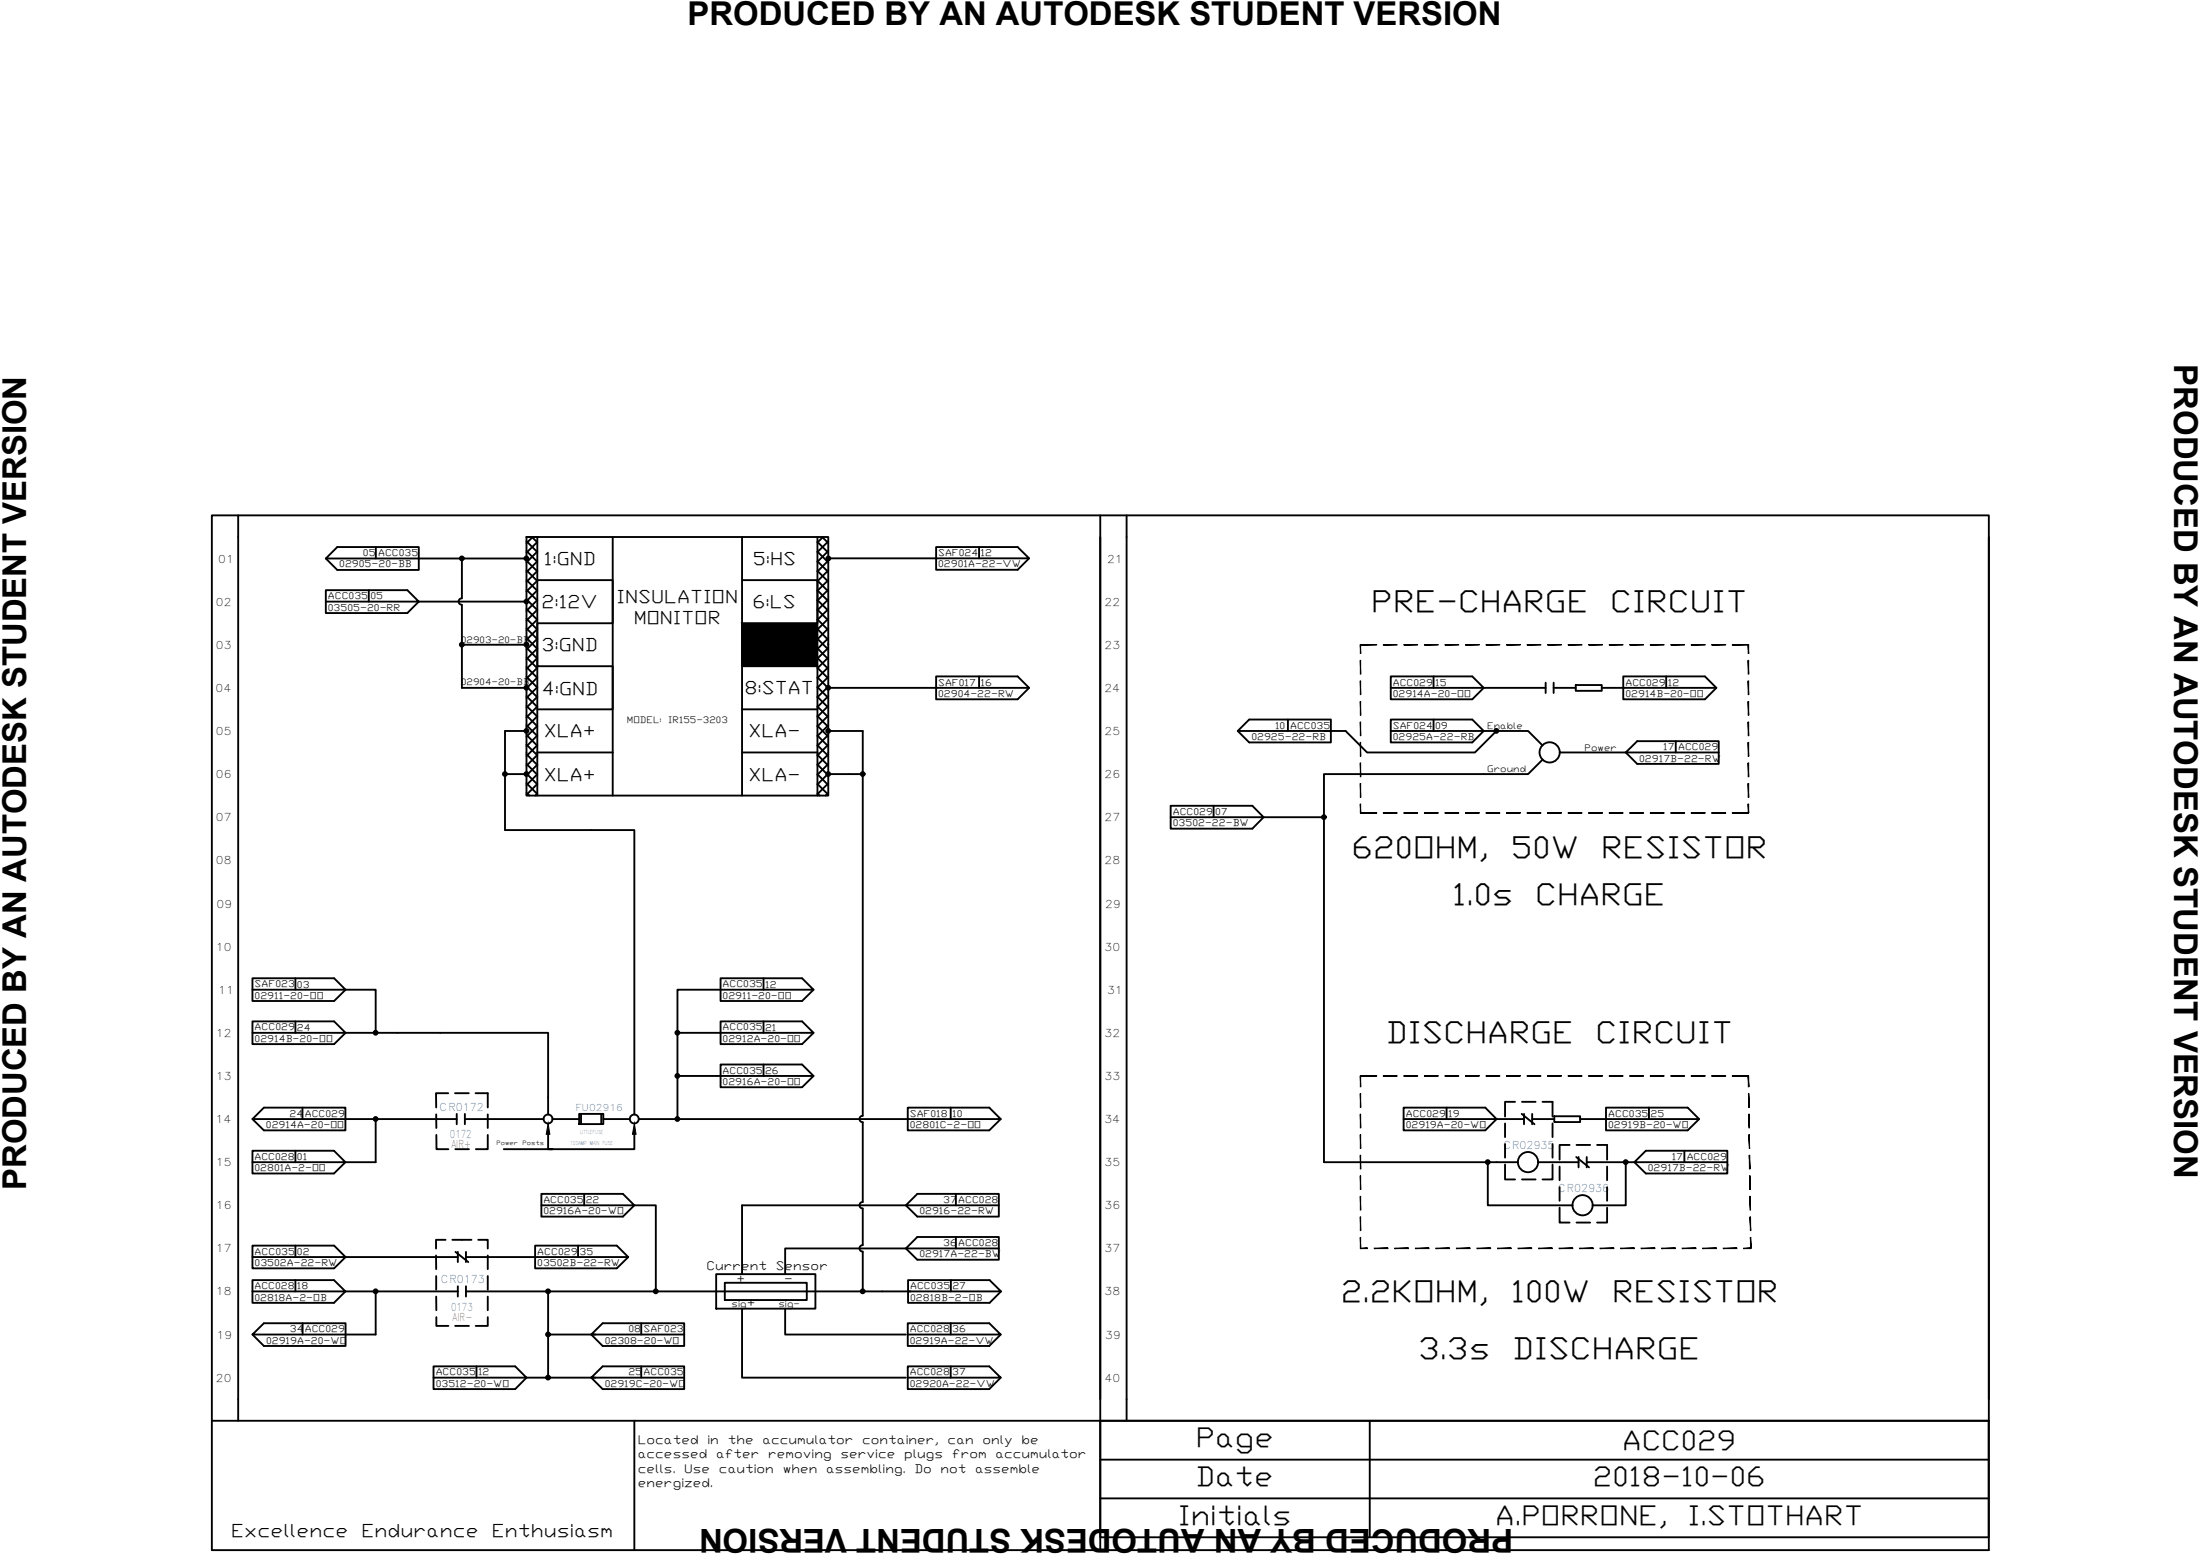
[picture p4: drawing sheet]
<svg xmlns="http://www.w3.org/2000/svg" width="297mm" height="210mm" viewBox="0 0 297 210" stroke-linecap="round" stroke-linejoin="round" font-family="sans-serif">
<g fill="none" stroke="#000" stroke-width=".25">
<path d="M28.6 69.6h239.9v139.6h-239.9zM32.2 69.6v122.2M44 75.4l1.5 1.5h11v-3.1h-11l-1.5 1.6h27.1M49.8 79.7v1.5M50.7 73.8v1.6M62.4 75.4v5.4M71.1 72.5v34.9h40.7v-34.9h-40.7h1.4v29.1M71.1 79.6l1.4 1.5M71.1 78.3l1.4 1.4M71.1 77l1.4 1.4M71.1 75.7l1.4 1.4M71.1 74.4l1.4 1.4"/>
<path d="M71.1 73.1l1.4 1.4M71.8 72.5l.7 .7M71.9 72.5l-.8 .8M72.5 78.3h10.2v5.8h-10.2v5.8h10.2v5.9h-10.2M72.5 73.2l-1.4 1.4M72.5 74.5l-1.4 1.4M72.5 75.8l-1.4 1.4M72.5 77.1l-1.4 1.4M72.5 78.4l-1.4 1.4M72.5 79.7l-1.4 1.4M82.7 72.5v34.9M100.2 78.3h10.2v5.8h-10.2v5.8h10.2"/>
<path d="M100.2 72.5v34.9M110.4 79.7l1.4 1.4M110.4 78.4l1.4 1.4M110.4 77.1l1.4 1.4M110.4 75.8l1.4 1.4M110.4 74.5l1.4 1.4M110.4 73.1l1.4 1.5M110.4 72.5v34.9M111 72.5l.8 .8M111.1 72.5l-.7 .7M111.8 75.4h.1M111.8 75.4h27.1l-1.5-1.6h-11v3.1h11l1.5-1.5"/>
<path d="M111.8 73.1l-1.4 1.4M111.8 74.4l-1.4 1.4M111.8 75.7l-1.4 1.4M111.8 77l-1.4 1.5M111.8 78.3l-1.4 1.4M111.8 79.6l-1.4 1.5M132.2 73.8v1.6M148.6 69.6v139.6M152.1 69.6v122.2M268.5 72.5v116.4M44 81.2h12.5l-1.5-1.5h-11v3.1h11l1.5-1.6h14.6M62.4 80.8a.43 .43 0 0 0-.5 .4 .43 .43 0 0 0 .5 .4"/>
<path d="M62.4 87h8.7M62.4 81.7v11.2h8.7M71.1 98.7h-2.9v13.3h17.4v38.4M71.1 99.2l1.4 1.5M71.1 97.9l1.4 1.4M71.1 96.6l1.4 1.4M71.1 95.3l1.4 1.4M71.1 94l1.4 1.4M71.1 92.7l1.4 1.4M71.1 91.3l1.4 1.5M71.1 90.1l1.4 1.4M71.1 88.7l1.4 1.5"/>
<path d="M71.1 87.4l1.4 1.5M71.1 86.1l1.4 1.5M71.1 84.8l1.4 1.5M71.1 83.5l1.4 1.5M71.1 82.2l1.4 1.5M71.1 80.9l1.4 1.5M72.5 81l-1.4 1.5M72.5 82.3l-1.4 1.5M72.5 83.6l-1.4 1.5M72.5 84.9l-1.4 1.5M72.5 86.2l-1.4 1.5M72.5 87.5l-1.4 1.5"/>
<path d="M72.5 88.8l-1.4 1.5M72.5 90.1l-1.4 1.5M72.5 91.5l-1.4 1.4M72.5 92.8l-1.4 1.4M72.5 94.1l-1.4 1.4M72.5 95.4l-1.4 1.4M72.5 96.7l-1.4 1.4M72.5 98l-1.4 1.4M72.5 99.3l-1.4 1.4M100.2 95.8h10.2M110.4 99.3l1.4 1.4M110.4 98l1.4 1.4"/>
<path d="M110.4 96.7l1.4 1.4M110.4 95.4l1.4 1.4M110.4 94.1l1.4 1.4M110.4 92.7l1.4 1.5M110.4 91.4l1.4 1.5M110.4 90.1l1.4 1.5M110.4 88.8l1.4 1.5M110.4 87.5l1.4 1.5M110.4 86.2l1.4 1.5M110.4 84.9l1.4 1.5M110.4 83.6l1.4 1.5M110.4 82.3l1.4 1.4"/>
<path d="M110.4 81l1.4 1.4M111.8 87h.1M111.8 92.9h27.1l-1.5-1.6h-11v3.1h11l1.5-1.5M111.8 98.7h4.7v51.9a.43 .43 0 0 0-.5 .5 .43 .43 0 0 0 .5 .4v10.8a.43 .43 0 0 0-.5 .4 .43 .43 0 0 0 .5 .4v5a.43 .43 0 0 0-.5 .4 .43 .43 0 0 0 .5 .4v5.4M111.8 80.9l-1.4 1.5M111.8 82.2l-1.4 1.5M111.8 83.5l-1.4 1.5M111.8 84.8l-1.4 1.5M111.8 86.1l-1.4 1.5M111.8 87.5l-1.4 1.4M111.8 88.7l-1.4 1.5M111.8 90.1l-1.4 1.4"/>
<path d="M111.8 91.4l-1.4 1.4M111.8 92.7l-1.4 1.4M111.8 94l-1.4 1.4M111.8 95.3l-1.4 1.4M111.8 96.6l-1.4 1.5M111.8 97.9l-1.4 1.4M111.8 99.2l-1.4 1.5M132.2 91.3v1.6M167.1 98.7l1.6 1.5h11v-3.1h-11l-1.6 1.6h12.6M173.9 97.1v1.6M178.8 98.7h2.9l2.9 2.9h14.5l2.9-2.9M187.8 92.9h12.5l-1.5-1.6h-11v3.1h11l1.5-1.5h8.4"/>
<path d="M187.8 98.7h12.5l-1.5-1.6h-11v3.1h11l1.5-1.5M193.6 91.3v1.6M193.6 97.1v1.6M200.3 98.7h6l2 1.9M208.7 92.2v1.3M209.8 92.9h3M209.8 92.2v1.3M212.8 92.5h3.5v.8h-3.5zM216.3 92.9h2.9M219.2 92.9h12.5l-1.5-1.6h-11v3.1h11l1.5-1.5M225 91.3v1.6M68.2 104.5h2.9"/>
<path d="M71.1 107l.4 .4M71.1 105.7l1.4 1.5M71.1 104.4l1.4 1.5M71.1 103.1l1.4 1.5M71.1 101.8l1.4 1.5M71.1 100.5l1.4 1.5M72.5 100.6l-1.4 1.5M72.5 101.9l-1.4 1.5M72.5 103.2l-1.4 1.5M72.5 104.5l-1.4 1.5M72.5 105.8l-1.4 1.5M72.5 107.1l-.2 .3"/>
<path d="M72.5 101.6v5.8M72.5 101.6h10.2M100.2 101.6h10.2M110.4 107.1l.3 .3M110.4 105.8l1.4 1.5M110.4 104.5l1.4 1.5M110.4 103.2l1.4 1.5M110.4 101.9l1.4 1.4M110.4 100.6l1.4 1.4M111.8 100.5l-1.4 1.5M111.8 101.8l-1.4 1.5M111.8 103.1l-1.4 1.5"/>
<path d="M111.8 104.4l-1.4 1.5M111.8 105.7l-1.4 1.5M111.8 107.1l-.3 .3M111.8 104.5h4.7M163.9 108.8v1.5M178.8 110.3v46.6h26.2M208.3 102.5l-2 2h-27.5v5.8h-8.2l-1.5 1.6h-11v-3.1h11l1.5 1.5h-12.5M210.6 101.6h8.9l1.6 1.5h11v-3.1h-11l-1.6 1.6h12.6M226.3 100v1.6M34.1 139.4h12.6l-1.6-1.5h-11v3h11l1.6-1.5h27.3v11M34.1 133.6h12.6l-1.6-1.5h-11v3h11l1.6-1.5h4v5.8M39.9 132.1v1.5"/>
<path d="M39.9 137.9v1.5M103.1 132.1v1.5M103.1 137.9v1.5M109.8 139.4l-1.5 1.5h-11v-3h11l1.5 1.5h-18.3v5.8M109.8 133.6l-1.5 1.5h-11v-3h11l1.5 1.5h-18.3v5.8M34.1 151.1l1.5 1.5h11v-3.1h-11l-1.5 1.6h16.6v5.8h-4.1l-1.5 1.5h-11v-3.1h11l1.5 1.6h-12.5M39.9 155.3v1.6M40.8 149.5v1.6M50.7 151.1h11M58.9 150.4v1.9M58.9 153.2v1.9h1.6M60.5 147.6h-1.6v1.9"/>
<path d="M61.4 147.6h1.9M61.5 155.1h1.8M61.7 150.4v1.4M62.8 150.4v1.4M62.8 151.1h10.6M64.2 147.6h1.7v1.9M65.9 153.2v1.9h-1.7M65.9 150.4v1.9M74 153.1v2h.6h-6.6M74.6 151.1h3.6M78.2 150.4h3.3v1.3h-3.3zM78.5 150.4v1.3"/>
<path d="M81.2 150.4v1.3M81.5 151.1h3.5M85.6 153.1v2h-11.4M86.3 151.1h48.8l-1.5-1.6h-11v3.1h11l1.5-1.5M103.1 143.7v1.5M109.8 145.2l-1.5 1.6h-11v-3.1h11l1.5 1.5h-18.3v5.9M128.4 149.5v1.6M189.5 151.1h12.6l-1.6-1.6h-11v3.1h11l1.6-1.5h3.7M195.3 149.5v1.6M200.9 156.9v5.8h11.4M203.2 157.2v2h1.4M203.2 151.7v1.8"/>
<path d="M203.2 154.4v1.9M204.6 148.7h-1.4v2M205.5 150.4l1.7 1.4M205.5 159.2h1.8M205.5 148.7h1.8M205.8 150.4v1.4M206.9 151.1h3M206.9 150.4v1.4M207.7 156.9h5.4M208.3 148.7h1.3v2M209.6 157.2v2h-1.3M209.6 151.7v1.8"/>
<path d="M209.6 154.4v1.9M209.9 150.7h3.4v.8h-3.4zM210.6 157.5v1.8M211.9 154.6h-1.3v1.9M212.8 156.2l1.8 1.4M212.9 154.6h1.8M213.1 156.2v1.4M213.3 151.1h16.1l-1.5-1.6h-11.1v3.1h11.1l1.5-1.5M214.2 156.9h5.3v5.8h-4.5M214.2 156.2v1.4M215.6 154.6h1.4v1.9M217 157.5v1.8"/>
<path d="M219.5 156.9h1.2l1.5 1.5h11v-3.1h-11l-1.5 1.6h12.5M222.6 149.5v1.6M227.4 155.3v1.6M34.1 174.3h12.5l-1.5-1.5h-11v3.1h11l1.5-1.6h15.2M34.1 169.7h12.6l-1.6-1.6h-11v3.1h11l1.6-1.5h15.1M39.9 168.1v1.6M39.9 172.8v1.5M40.9 178.6v1.5M50.7 174.3v5.8h-16.6l1.5-1.5h11.1v3.1h-11.1l-1.5-1.6M58.9 169.5v1.8M58.9 175v1.9M58.9 172.2v1.9"/>
<path d="M58.9 177.8v1.2h1.6M60.2 167.4h-1.3v1.1M61.1 167.4h2.6M61.5 179h1.8M61.5 169l1.7 1.4M61.8 169v1.4M61.8 173.6v1.4M62.9 169.7h21.9l-1.5-1.6h-11.1v3.1h11.1l1.5-1.5M62.9 169v1.4M62.9 173.6v1.4M62.9 174.3h60M64.6 167.4h1.3v1.1"/>
<path d="M65.9 177.8v1.2h-1.7M65.9 169.5v1.8M65.9 172.2v1.9M65.9 175v1.9M73.1 162.7h12.5l-1.5-1.5h-11v3h11l1.5-1.5h2.9v11.6M74 174.3v11.7M78 168.1v1.6M78.9 161.2v1.5M86.6 178.6v1.5M96.7 172h13.4v4.6h-13.4zM97.9 173.2h11v2.3h-11zM100.2 176.6v9.4h22.1"/>
<path d="M106 176.6v3.5h16.3M122.6 174.3h12.6l-1.6-1.5h-11v3.1h11l1.6-1.6M128.4 178.6v1.5M128.4 172.8v1.5M129.1 161.2v1.5M129.1 167v1.5M134.9 168.5h-12.6l1.6-1.5h11v3h-11l-1.6-1.5h-16.3v3.5M134.9 162.7h-12.6l1.6-1.5h11v3h-11l-1.6-1.5h-22.1v9.3M210.6 163v2h1.3M210.6 160.2v1.9M212.9 165h1.8M217 163v2h-1.4"/>
<path d="M217 160.2v1.9M28.6 191.8h239.9v15.7h-119.9v-15.7M58.5 186h12.6l-1.5-1.6h-11.1v3.1h11.1l1.5-1.5h9.3M64.3 184.4v1.6M74 180.1h6.4M79.8 180.1l1.6 1.6h11v-3.1h-11l-1.6 1.5h12.6M79.8 186l1.6 1.5h11v-3.1h-11l-1.6 1.6h12.6M85.6 191.8v17.4M86.6 184.4v1.6M122.6 180.1h12.5l-1.5-1.5h-11v3.1h11l1.5-1.6M122.6 186h12.5l-1.5-1.6h-11v3.1h11l1.5-1.5M128.4 184.4v1.6"/>
<path d="M148.6 197h119.9M184.9 191.8v15.7M148.6 202.3h119.9"/>
<circle cx="62.4" cy="75.4" r=".26"/>
<circle cx="62.4" cy="75.4" r=".16"/>
<circle cx="62.4" cy="75.4" r=".07"/>
<circle cx="71.1" cy="75.4" r=".26"/>
<circle cx="71.1" cy="75.4" r=".16"/>
<circle cx="71.1" cy="75.4" r=".07"/>
<circle cx="111.8" cy="75.4" r=".26"/>
<circle cx="111.8" cy="75.4" r=".16"/>
<circle cx="111.8" cy="75.4" r=".07"/>
<circle cx="62.4" cy="87" r=".26"/>
<circle cx="62.4" cy="87" r=".16"/>
<circle cx="62.4" cy="87" r=".07"/>
<circle cx="71.1" cy="92.8" r=".26"/>
<circle cx="71.1" cy="87" r=".26"/>
<circle cx="71.1" cy="98.7" r=".26"/>
<circle cx="71.1" cy="81.2" r=".26"/>
<circle cx="71.1" cy="81.2" r=".16"/>
<circle cx="71.1" cy="98.7" r=".16"/>
<circle cx="71.1" cy="87" r=".16"/>
<circle cx="71.1" cy="92.8" r=".16"/>
<circle cx="71.1" cy="87" r=".07"/>
<circle cx="71.1" cy="92.8" r=".07"/>
<circle cx="71.1" cy="98.7" r=".07"/>
<circle cx="71.1" cy="81.2" r=".07"/>
<circle cx="111.8" cy="92.8" r=".26"/>
<circle cx="111.8" cy="98.7" r=".26"/>
<circle cx="111.8" cy="92.8" r=".16"/>
<circle cx="111.8" cy="98.7" r=".16"/>
<circle cx="111.8" cy="92.8" r=".07"/>
<circle cx="111.8" cy="98.7" r=".07"/>
<circle cx="202" cy="98.7" r=".26"/>
<circle cx="202" cy="98.7" r=".16"/>
<circle cx="202" cy="98.7" r=".07"/>
<circle cx="68.2" cy="104.5" r=".26"/>
<circle cx="68.2" cy="104.5" r=".16"/>
<circle cx="68.2" cy="104.5" r=".07"/>
<circle cx="71.1" cy="104.5" r=".26"/>
<circle cx="71.1" cy="104.5" r=".16"/>
<circle cx="71.1" cy="104.5" r=".07"/>
<circle cx="111.8" cy="104.5" r=".26"/>
<circle cx="111.8" cy="104.5" r=".16"/>
<circle cx="111.8" cy="104.5" r=".07"/>
<circle cx="116.5" cy="104.5" r=".26"/>
<circle cx="116.5" cy="104.5" r=".16"/>
<circle cx="116.5" cy="104.5" r=".07"/>
<circle cx="178.7" cy="110.3" r=".26"/>
<circle cx="178.7" cy="110.3" r=".16"/>
<circle cx="178.7" cy="110.3" r=".07"/>
<circle cx="209.2" cy="101.6" r="1.37"/>
<circle cx="50.7" cy="139.4" r=".26"/>
<circle cx="50.7" cy="139.4" r=".16"/>
<circle cx="50.7" cy="139.4" r=".07"/>
<circle cx="91.5" cy="139.4" r=".26"/>
<circle cx="91.5" cy="139.4" r=".16"/>
<circle cx="91.5" cy="139.4" r=".07"/>
<circle cx="50.7" cy="151" r=".26"/>
<circle cx="50.7" cy="151" r=".16"/>
<circle cx="50.7" cy="151" r=".07"/>
<circle cx="74" cy="151" r=".6"/>
<circle cx="85.6" cy="151" r=".6"/>
<circle cx="91.5" cy="145.2" r=".26"/>
<circle cx="91.5" cy="151" r=".26"/>
<circle cx="91.5" cy="145.2" r=".16"/>
<circle cx="91.5" cy="151" r=".16"/>
<circle cx="91.5" cy="151" r=".07"/>
<circle cx="91.5" cy="145.2" r=".07"/>
<circle cx="200.9" cy="156.9" r=".26"/>
<circle cx="200.9" cy="156.9" r=".16"/>
<circle cx="200.9" cy="156.9" r=".07"/>
<circle cx="206.3" cy="156.9" r="1.37"/>
<circle cx="219.5" cy="156.9" r=".26"/>
<circle cx="219.5" cy="156.9" r=".16"/>
<circle cx="219.5" cy="156.9" r=".07"/>
<circle cx="50.7" cy="174.3" r=".26"/>
<circle cx="50.7" cy="174.3" r=".16"/>
<circle cx="50.7" cy="174.3" r=".07"/>
<circle cx="74" cy="174.3" r=".26"/>
<circle cx="74" cy="174.3" r=".16"/>
<circle cx="74" cy="174.3" r=".07"/>
<circle cx="88.5" cy="174.3" r=".26"/>
<circle cx="88.5" cy="174.3" r=".16"/>
<circle cx="88.5" cy="174.3" r=".07"/>
<circle cx="116.5" cy="174.3" r=".26"/>
<circle cx="116.5" cy="174.3" r=".16"/>
<circle cx="116.5" cy="174.3" r=".07"/>
<circle cx="213.7" cy="162.7" r="1.37"/>
<circle cx="74" cy="180.1" r=".26"/>
<circle cx="74" cy="186" r=".26"/>
<circle cx="74" cy="180.1" r=".16"/>
<circle cx="74" cy="186" r=".16"/>
<circle cx="74" cy="180.1" r=".07"/>
<circle cx="74" cy="186" r=".07"/>
</g>
<g fill="#000" stroke="#000" stroke-width=".14">
<path d="M74 151.7l.2 1.4h-.4zM85.6 151.7l.3 1.4h-.5z"/>
<path d="M100.2 84.1l10.2 5.8v-5.8zM100.2 84.1l10.2 5.8h-10.2z"/>
<path d="M183.7 97.5v1.8zM183.7 97.5v1.8z"/>
<path d="M183.7 94.7v1.8zM183.7 94.7v1.8z"/>
<path d="M183.7 91.9v1.9zM183.7 91.9v1.9z"/>
<path d="M183.7 89.1v1.9zM183.7 89.1v1.9z"/>
<path d="M183.7 87v1.2zM183.7 87v1.2z"/>
<path d="M183.7 87h2.2zM183.7 87.1l2.2-.1z"/>
<path d="M186.8 87h1.8zM186.8 87.1l1.8-.1z"/>
<path d="M189.6 87h1.8zM189.6 87.1l1.8-.1z"/>
<path d="M192.3 87h1.9zM192.3 87.1l1.9-.1z"/>
<path d="M195.1 87h1.8zM195.1 87.1l1.8-.1z"/>
<path d="M197.9 87h1.8zM197.9 87.1l1.8-.1z"/>
<path d="M200.6 87h1.9zM200.6 87.1l1.9-.1z"/>
<path d="M203.4 87h1.9zM203.4 87.1l1.9-.1z"/>
<path d="M206.2 87h1.8zM206.2 87.1l1.8-.1z"/>
<path d="M209 87h1.8zM209 87.1l1.8-.1z"/>
<path d="M211.7 87h1.9zM211.7 87.1l1.9-.1z"/>
<path d="M214.5 87h1.9zM214.5 87.1l1.9-.1z"/>
<path d="M217.3 87h1.8zM217.3 87.1l1.8-.1z"/>
<path d="M220.1 87h1.8zM220.1 87.1l1.8-.1z"/>
<path d="M222.8 87h1.9zM222.8 87.1l1.9-.1z"/>
<path d="M225.6 87h1.8zM225.6 87.1l1.8-.1z"/>
<path d="M228.4 87h1.8zM228.4 87.1l1.8-.1z"/>
<path d="M231.1 87h1.9zM231.1 87.1l1.9-.1z"/>
<path d="M233.9 87h2.2zM233.9 87.1l2.2-.1z"/>
<path d="M236 87l.1 1.2zM236 87l.1 1.2z"/>
<path d="M236 89.1l.1 1.9zM236 89.1l.1 1.9z"/>
<path d="M236 91.9l.1 1.9zM236 91.9l.1 1.9z"/>
<path d="M236 94.7l.1 1.8zM236 94.7l.1 1.8z"/>
<path d="M236 97.5l.1 1.8zM236 97.5l.1 1.8z"/>
<path d="M183.7 108.5v1.2zM183.7 108.5v1.2z"/>
<path d="M183.7 105.8v1.8zM183.7 105.8v1.8z"/>
<path d="M183.7 103v1.9zM183.7 103v1.9z"/>
<path d="M183.7 100.2v1.9zM183.7 100.2v1.9z"/>
<path d="M183.7 109.8l2.2-.1zM183.7 109.7h2.2z"/>
<path d="M186.8 109.8l1.8-.1zM186.8 109.7h1.8z"/>
<path d="M189.6 109.8l1.8-.1zM189.6 109.7h1.8z"/>
<path d="M192.3 109.8l1.9-.1zM192.3 109.7h1.9z"/>
<path d="M195.1 109.8l1.8-.1zM195.1 109.7h1.8z"/>
<path d="M197.9 109.8l1.8-.1zM197.9 109.7h1.8z"/>
<path d="M200.6 109.8l1.9-.1zM200.6 109.7h1.9z"/>
<path d="M203.4 109.8l1.9-.1zM203.4 109.7h1.9z"/>
<path d="M206.2 109.8l1.8-.1zM206.2 109.7h1.8z"/>
<path d="M209 109.8l1.8-.1zM209 109.7h1.8z"/>
<path d="M211.7 109.8l1.9-.1zM211.7 109.7h1.9z"/>
<path d="M214.5 109.8l1.9-.1zM214.5 109.7h1.9z"/>
<path d="M217.3 109.8l1.8-.1zM217.3 109.7h1.8z"/>
<path d="M220.1 109.8l1.8-.1zM220.1 109.7h1.8z"/>
<path d="M222.8 109.8l1.9-.1zM222.8 109.7h1.9z"/>
<path d="M225.6 109.8l1.8-.1zM225.6 109.7h1.8z"/>
<path d="M228.4 109.8l1.8-.1zM228.4 109.7h1.8z"/>
<path d="M231.1 109.8l1.9-.1zM231.1 109.7h1.9z"/>
<path d="M233.9 109.8l2.2-.1zM233.9 109.7h2.2z"/>
<path d="M236 100.2l.1 1.9zM236 100.2l.1 1.9z"/>
<path d="M236 103l.1 1.9zM236 103l.1 1.9z"/>
<path d="M236 105.8l.1 1.8zM236 105.8l.1 1.8z"/>
<path d="M236 108.5l.1 1.2zM236 108.5l.1 1.2z"/>
<path d="M183.7 155.9v1.9zM183.7 155.9v1.9z"/>
<path d="M183.7 153.2v1.8zM183.7 153.2v1.8z"/>
<path d="M183.7 150.4v1.8zM183.7 150.4v1.8z"/>
<path d="M183.7 147.6v1.9zM183.7 147.6v1.9z"/>
<path d="M183.7 145.2v1.5zM183.7 145.2v1.5z"/>
<path d="M183.7 145.2h2.2zM183.7 145.3l2.2-.1z"/>
<path d="M186.8 145.2h1.8zM186.8 145.3l1.8-.1z"/>
<path d="M189.6 145.2h1.8zM189.6 145.3l1.8-.1z"/>
<path d="M192.3 145.2h1.9zM192.3 145.3l1.9-.1z"/>
<path d="M195.1 145.2h1.8zM195.1 145.3l1.8-.1z"/>
<path d="M197.9 145.2h1.8zM197.9 145.3l1.8-.1z"/>
<path d="M200.6 145.2h1.9zM200.6 145.3l1.9-.1z"/>
<path d="M203.4 145.2h1.9zM203.4 145.3l1.9-.1z"/>
<path d="M206.2 145.2h1.8zM206.2 145.3l1.8-.1z"/>
<path d="M209 145.2h1.8zM209 145.3l1.8-.1z"/>
<path d="M211.7 145.2h1.9zM211.7 145.3l1.9-.1z"/>
<path d="M214.5 145.2h1.9zM214.5 145.3l1.9-.1z"/>
<path d="M217.3 145.2h1.8zM217.3 145.3l1.8-.1z"/>
<path d="M220.1 145.2h1.8zM220.1 145.3l1.8-.1z"/>
<path d="M222.8 145.2h1.9zM222.8 145.3l1.9-.1z"/>
<path d="M225.6 145.2h1.8zM225.6 145.3l1.8-.1z"/>
<path d="M228.4 145.2h1.8zM228.4 145.3l1.8-.1z"/>
<path d="M231.1 145.2h1.9zM231.1 145.3l1.9-.1z"/>
<path d="M233.9 145.2h2.2zM233.9 145.3l2.2-.1z"/>
<path d="M236 145.2l.1 1.5zM236 145.2l.1 1.5z"/>
<path d="M236.1 147.6l.1 1.9zM236.1 147.6l.1 1.9z"/>
<path d="M236.1 150.4l.1 1.8zM236.1 150.4l.1 1.8z"/>
<path d="M236.1 153.2l.1 1.8zM236.1 153.2l.1 1.8z"/>
<path d="M236.2 155.9l.1 1.9zM236.2 155.9l.1 1.9z"/>
<path d="M236.2 158.7l.1 1.9zM236.2 158.7l.1 1.9z"/>
<path d="M183.7 167v1.5zM183.7 167v1.5z"/>
<path d="M183.7 164.3v1.8zM183.7 164.3v1.8z"/>
<path d="M183.7 161.5v1.8zM183.7 161.5v1.8z"/>
<path d="M183.7 158.7v1.9zM183.7 158.7v1.9z"/>
<path d="M183.7 168.5h.9zM183.7 168.5h.9z"/>
<path d="M185.6 168.5h1.8zM185.6 168.5h1.8z"/>
<path d="M188.3 168.5h1.9zM188.3 168.5h1.9z"/>
<path d="M191.1 168.5h1.8zM191.1 168.5h1.8z"/>
<path d="M193.9 168.5h1.8zM193.9 168.5h1.8z"/>
<path d="M196.6 168.5h1.9zM196.6 168.5h1.9z"/>
<path d="M199.4 168.5h1.9zM199.4 168.5h1.9z"/>
<path d="M202.2 168.5h1.8zM202.2 168.5h1.8z"/>
<path d="M205 168.5h1.8zM205 168.5h1.8z"/>
<path d="M207.7 168.5h1.9zM207.7 168.5h1.9z"/>
<path d="M210.5 168.5h1.9zM210.5 168.5h1.9z"/>
<path d="M213.3 168.5h1.8zM213.3 168.5h1.8z"/>
<path d="M216 168.5h1.9zM216 168.5h1.9z"/>
<path d="M218.8 168.5h1.9zM218.8 168.5h1.9z"/>
<path d="M221.6 168.5h1.8zM221.6 168.5h1.8z"/>
<path d="M224.4 168.5h1.8zM224.4 168.5h1.8z"/>
<path d="M227.1 168.5h1.9zM227.1 168.5h1.9z"/>
<path d="M229.9 168.5h1.9zM229.9 168.5h1.9z"/>
<path d="M232.7 168.5h1.8zM232.7 168.5h1.8z"/>
<path d="M236.3 161.5l.1 1.8zM236.3 161.5l.1 1.8z"/>
<path d="M236.3 164.3l.1 1.8zM236.3 164.3l.1 1.8z"/>
<path d="M235.4 168.5h1zM235.4 168.5h1z"/>
<path d="M236.3 167l.1 1.5zM236.3 167l.1 1.5z"/>
</g>
<path d="M183.7 87h.1M236.1 87v.1M183.7 109.7v.1M236 109.7h.1M183.7 145.2h.1M236.1 145.2v.1M183.7 168.5h.1M236.4 168.5h.1" fill="none" stroke="#000" stroke-width=".14"/>
<g font-size="4.4">
<text x="92.8" y="3.4">PRODUCED BY AN AUTODESK STUDENT VERSION</text>
<text x="293.6" y="49.2" transform="rotate(90 293.6 49.2)">PRODUCED BY AN AUTODESK STUDENT VERSION</text>
<text x="3.5" y="160.6" transform="rotate(-90 3.5 160.6)">PRODUCED BY AN AUTODESK STUDENT VERSION</text>
<text x="204.3" y="206.4" transform="rotate(180 204.3 206.4)">PRODUCED BY AN AUTODESK STUDENT VERSION</text>
</g>
<g font-size="4.1">
<text x="185.2" y="82.7">PRE-CHARGE</text>
<text x="217.4" y="82.7">CIRCUIT</text>
<text x="182.5" y="115.8">620OHM,</text>
<text x="204" y="115.8">50W</text>
<text x="216.2" y="115.8">RESISTOR</text>
<text x="196.1" y="122.1">1.0s</text>
<text x="207.3" y="122.1">CHARGE</text>
<text x="187.1" y="140.9">DISCHARGE</text>
<text x="215.4" y="140.9">CIRCUIT</text>
<text x="181" y="175.8">2.2KOHM,</text>
<text x="204" y="175.8">100W</text>
<text x="217.7" y="175.8">RESISTOR</text>
<text x="191.5" y="183.5">3.3s</text>
<text x="204.2" y="183.5">DISCHARGE</text>
</g>
<g font-size="3.7">
<text x="161.4" y="195.3">Page</text>
<text x="219" y="195.7">ACC029</text>
<text x="161.4" y="200.5">Date</text>
<text x="215.1" y="200.5">2018-10-06</text>
<text x="159" y="205.8">Initials</text>
<text x="201.9" y="205.8">A.PORRONE,</text>
<text x="227.8" y="205.8">I.STOTHART</text>
</g>
<g font-size="2.4">
<text x="73.4" y="76.3">1:GND</text>
<text x="101.6" y="76.3">5:HS</text>
<text x="73.1" y="82.1">2:12V</text>
<text x="83.2" y="81.3">INSULATION</text>
<text x="101.6" y="82.1">6:LS</text>
<text x="73.1" y="87.9">3:GND</text>
<text x="85.6" y="84.3">MONITOR</text>
<text x="73.1" y="93.8">4:GND</text>
<text x="100.5" y="93.7">8:STAT</text>
<text x="73.4" y="99.5">XLA+</text>
<text x="101.1" y="99.5">XLA-</text>
<text x="73.4" y="105.4">XLA+</text>
<text x="101.1" y="105.4">XLA-</text>
<text x="31.2" y="207.4">Excellence</text>
<text x="48.8" y="207.4">Endurance</text>
<text x="66.4" y="207.4">Enthusiasm</text>
</g>
<g font-size="1.6">
<text x="95.4" y="171.4">Current</text>
<text x="99.4" y="173.2">+</text>
<text x="104.8" y="171.4">Sensor</text>
<text x="105.9" y="173.2">-</text>
<text x="100.8" y="176.5">+</text>
<text x="86.1" y="194.9">Located</text>
<text x="86.1" y="196.8">accessed</text>
<text x="95.5" y="194.9">in</text>
<text x="96.7" y="196.8">after</text>
<text x="98.2" y="194.9">the</text>
<text x="102.9" y="194.9">accumulator</text>
<text x="103.7" y="196.8">removing</text>
<text x="113.5" y="196.8">service</text>
<text x="116.4" y="194.9">container,</text>
<text x="122.1" y="196.8">plugs</text>
<text x="127.9" y="194.9">can</text>
<text x="128.5" y="196.8">from</text>
<text x="132.6" y="194.9">only</text>
<text x="134.4" y="196.8">accumulator</text>
<text x="137.9" y="194.9">be</text>
<text x="86.1" y="198.8">cells.</text>
<text x="86.1" y="200.7">energized.</text>
<text x="92.4" y="198.8">Use</text>
<text x="97.1" y="198.8">caution</text>
<text x="105.7" y="198.8">when</text>
<text x="111.5" y="198.8">assembling.</text>
<text x="123.5" y="198.8">Do</text>
<text x="127" y="198.8">not</text>
<text x="131.7" y="198.8">assemble</text>
</g>
<g font-size="1.5">
<text x="29.5" y="75.9">01</text>
<text x="149.5" y="75.9">21</text>
<text x="29.2" y="81.8">02</text>
<text x="149.1" y="81.8">22</text>
<text x="29.2" y="87.6">03</text>
<text x="149.1" y="87.6">23</text>
<text x="29.1" y="93.4">04</text>
<text x="149.1" y="93.4">24</text>
<text x="29.2" y="99.2">05</text>
<text x="149.1" y="99.2">25</text>
<text x="29.2" y="105">06</text>
<text x="149.1" y="105">26</text>
<text x="29.2" y="110.9">07</text>
<text x="149.1" y="110.9">27</text>
<text x="29.2" y="116.7">08</text>
<text x="149.1" y="116.7">28</text>
<text x="29.2" y="122.5">09</text>
<text x="149.2" y="122.5">29</text>
<text x="29.2" y="128.3">10</text>
<text x="149.1" y="128.3">30</text>
<text x="29.5" y="134.1">11</text>
<text x="149.5" y="134.1">31</text>
<text x="29.2" y="139.9">12</text>
<text x="149.1" y="139.9">32</text>
<text x="29.2" y="145.8">13</text>
<text x="149.1" y="145.8">33</text>
<text x="29.1" y="151.6">14</text>
<text x="149.1" y="151.6">34</text>
<text x="29.2" y="157.4">15</text>
<text x="149.1" y="157.4">35</text>
<text x="29.2" y="163.2">16</text>
<text x="149.1" y="163.2">36</text>
<text x="29.2" y="169.1">17</text>
<text x="149.1" y="169.1">37</text>
<text x="29.2" y="174.9">18</text>
<text x="149.1" y="174.9">38</text>
<text x="29.2" y="180.7">19</text>
<text x="149.2" y="180.7">39</text>
<text x="29.2" y="186.5">20</text>
<text x="149.1" y="186.5">40</text>
</g>
<g font-size="1.5" fill="#007fff">
<text x="59.4" y="150">CR0172</text>
<text x="203" y="155.1">CR02935</text>
<text x="210.4" y="160.9">CR02936</text>
<text x="59.5" y="173.2">CR0173</text>
</g>
<g font-size="1.5" fill="#00b8b8">
<text x="60.8" y="153.6">0172</text>
<text x="60.9" y="176.9">0173</text>
</g>
<g font-size="1.5" fill="#ff3f00">
<text x="60.9" y="155">AIR+</text>
<text x="61.1" y="178.3">AIR-</text>
</g>
<g font-size="1.3">
<text x="45.8" y="76.6">02905-20-BB</text>
<text x="49" y="75.1">05 ACC035</text>
<text x="126.7" y="75.1">SAF024</text>
<text x="126.7" y="76.6">02901A-22-VW</text>
<text x="132.4" y="75.1">12</text>
<text x="44.3" y="80.9">ACC035</text>
<text x="44.3" y="82.4">03505-20-RR</text>
<text x="50" y="80.9">05</text>
<text x="126.7" y="92.6">SAF017</text>
<text x="126.7" y="94.1">02904-22-RW</text>
<text x="132.4" y="92.6">16</text>
<text x="188.1" y="92.6">ACC029</text>
<text x="188.1" y="94.1">02914A-20-OO</text>
<text x="193.8" y="92.6">15</text>
<text x="219.5" y="92.6">ACC029</text>
<text x="219.5" y="94.1">02914B-20-OO</text>
<text x="225.2" y="92.6">12</text>
<text x="169" y="99.9">02925-22-RB</text>
<text x="172.2" y="98.4">10 ACC035</text>
<text x="188.1" y="98.4">SAF024</text>
<text x="188.1" y="99.9">02925A-22-RB</text>
<text x="193.8" y="98.4">09</text>
<text x="224.5" y="101.3">17 ACC029</text>
<text x="221.3" y="102.8">02917B-22-RW</text>
<text x="158.4" y="110">ACC029</text>
<text x="158.4" y="111.5">03502-22-BW</text>
<text x="164.1" y="110">07</text>
<text x="34.4" y="133.3">SAF023</text>
<text x="34.4" y="134.8">02911-20-OO</text>
<text x="40.1" y="133.3">03</text>
<text x="97.6" y="133.3">ACC035</text>
<text x="97.6" y="134.8">02911-20-OO</text>
<text x="103.3" y="133.3">12</text>
<text x="34.4" y="139.1">ACC029</text>
<text x="34.4" y="140.6">02914B-20-OO</text>
<text x="40.1" y="139.1">24</text>
<text x="97.6" y="139.1">ACC035</text>
<text x="97.6" y="140.6">02912A-20-OO</text>
<text x="103.3" y="139.1">21</text>
<text x="97.6" y="144.9">ACC035</text>
<text x="97.6" y="146.4">02916A-20-OO</text>
<text x="103.3" y="144.9">26</text>
<text x="35.9" y="152.3">02914A-20-OO</text>
<text x="39.1" y="150.8">24ACC029</text>
<text x="122.8" y="150.7">SAF018</text>
<text x="122.8" y="152.3">02801C-2-OO</text>
<text x="128.6" y="150.8">10</text>
<text x="189.8" y="150.7">ACC029</text>
<text x="189.8" y="152.3">02919A-20-WO</text>
<text x="195.5" y="150.8">19</text>
<text x="217.1" y="150.7">ACC035</text>
<text x="217.1" y="152.3">02919B-20-WO</text>
<text x="222.8" y="150.8">25</text>
<text x="34.4" y="156.6">ACC028</text>
<text x="34.4" y="158.1">02801A-2-OO</text>
<text x="40.1" y="156.6">01</text>
<text x="222.5" y="158.1">02917B-22-RW</text>
<text x="225.7" y="156.6">17 ACC029</text>
<text x="73.4" y="162.4">ACC035</text>
<text x="73.4" y="163.9">02916A-20-WO</text>
<text x="79.1" y="162.4">22</text>
<text x="124.1" y="163.9">02916-22-RW</text>
<text x="127.3" y="162.4">37ACC028</text>
<text x="34.4" y="169.4">ACC035</text>
<text x="34.4" y="170.9">03502A-22-RW</text>
<text x="40.1" y="169.4">02</text>
<text x="72.5" y="169.4">ACC029</text>
<text x="72.5" y="170.9">03502B-22-RW</text>
<text x="78.3" y="169.4">35</text>
<text x="124.1" y="169.7">02917A-22-BW</text>
<text x="127.3" y="168.2">36ACC028</text>
<text x="34.4" y="174">ACC028</text>
<text x="34.4" y="175.5">02818A-2-OB</text>
<text x="39.1" y="179.8">34ACC029</text>
<text x="40.1" y="174">18</text>
<text x="84.8" y="179.8">08 SAF023</text>
<text x="122.8" y="179.8">ACC028</text>
<text x="122.9" y="174">ACC035</text>
<text x="122.9" y="175.5">02818B-2-OB</text>
<text x="128.6" y="179.8">36</text>
<text x="128.6" y="174">27</text>
<text x="35.9" y="181.4">02919A-20-WO</text>
<text x="58.8" y="185.7">ACC035</text>
<text x="64.5" y="185.7">12</text>
<text x="81.6" y="181.4">02308-20-WO</text>
<text x="84.8" y="185.7">25ACC035</text>
<text x="122.8" y="181.4">02919A-22-VW</text>
<text x="122.8" y="185.7">ACC028</text>
<text x="128.6" y="185.7">37</text>
<text x="58.8" y="187.2">03512-20-WO</text>
<text x="81.6" y="187.2">02919C-20-WO</text>
<text x="122.8" y="187.2">02920A-22-VW</text>
</g>
<text font-size="1.3" fill="#007fff" x="77.7" y="150">FU02916</text>
<g font-size="1.2">
<text x="62.3" y="86.8">02903-20-BB</text>
<text x="62.3" y="92.5">02904-20-BB</text>
<text x="84.7" y="97.6">MODEL:</text>
<text x="90.2" y="97.6">IR155-3203</text>
<text x="200.8" y="98.4">Enable</text>
<text x="213.9" y="101.3">Power</text>
<text x="200.8" y="104.3">Ground</text>
<text x="98.8" y="176.5">sig</text>
<text x="105.1" y="176.4">sig-</text>
</g>
<g font-size=".8">
<text x="67" y="154.5">Power</text>
<text x="70.6" y="154.5">Posts</text>
</g>
<g font-size=".7" fill="#007fff">
<text x="77" y="154.6">100AMP MAIN FUSE</text>
<text x="78.3" y="153">LITTLEFUSE</text>
</g>
</svg>
